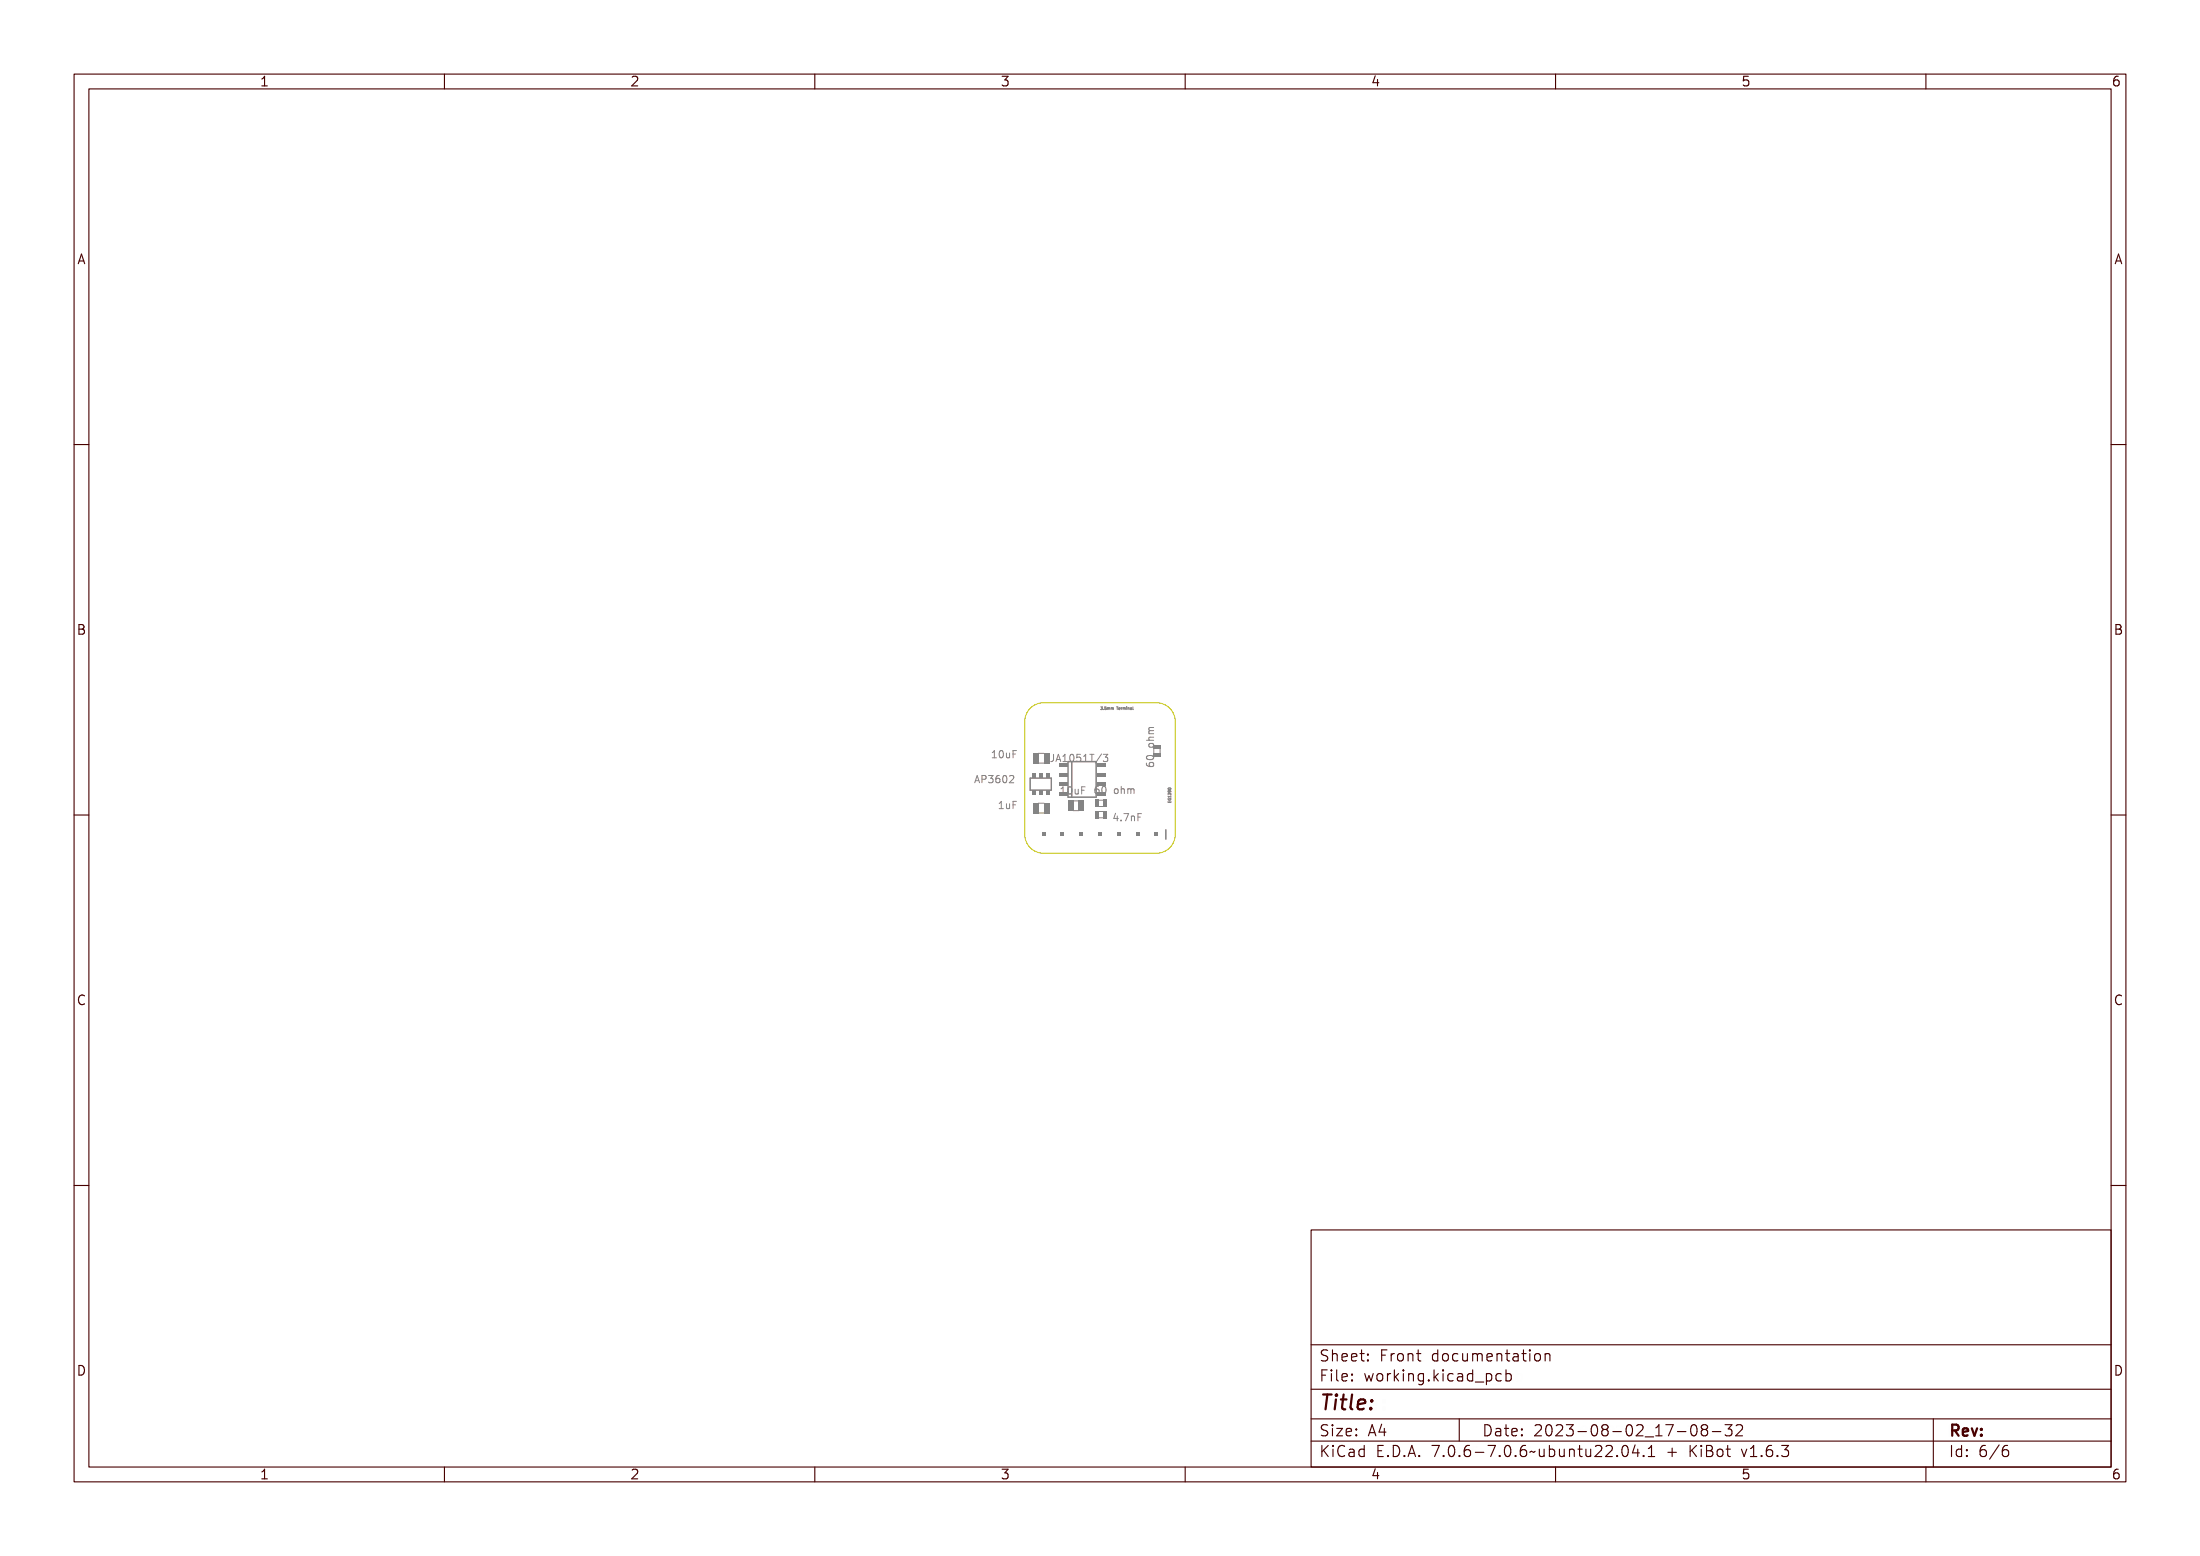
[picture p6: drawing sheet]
<svg xmlns="http://www.w3.org/2000/svg" width="297mm" height="210mm" viewBox="0 0 297 210" stroke-linecap="round" stroke-linejoin="round" font-family="sans-serif">
<g fill="none" stroke="#848484" stroke-width=".14">
<path d="M148.6 95.4h.2l-.1 .1 .1 .1M148.6 95.7v.1M148.8 95.7l-.2 .1M149 95.4l.2 .1-.1 .3h-.1l.1-.1-.1-.1 .1-.1zM149.3 95.7l.1 .1zM149.6 95.4h.2l-.2 .2a.12 .12 0 0 1 .2 0 .12 .12 0 0 1-.1 .2 .12 .12 0 0 1-.1-.1h.1l-.1-.1zM149.8 95.5h.3v.3l-.1-.2v.2l-.1-.2-.1 .2zM150.1 95.5h.3v.3l-.1-.2v.2l-.1-.2-.1 .2zM150.7 95.4h.3l-.1 .1v.3l-.1-.3zM151.1 95.6h.1l.1 .1h-.2h.2l-.1 .1a.14 .14 0 0 1-.2-.1 .14 .14 0 0 1 .1-.1zM151.1 95.6h.1zM151.4 95.5h.2l-.2 .1v.2z"/>
<path d="M151.6 95.5h.2l.1 .3-.1-.2v.2l-.1-.2-.1 .2zM151.9 95.5h.2v.3h-.2h.1zM152 95.4l.1 .1zM152.2 95.5h.2v.3l-.1-.2-.1 .2zM152.5 95.5l.2 .1v.2h-.2v-.2h.2zM152.8 95.4h.1v.3l.1 .1h-.1zM155.1 99.1l.7-.1v.1l-.6 .1 .1 .1h.5v.1l-.6 .1 .6 .1v.1h-.7v-.3v-.1zM155.1 99.9h.7v.1h-.5l-.1 .1 .1 .2h.5v.1h-1v-.1h.4l-.1-.2zM155.7 98.2h-.6v.3l.1 .1M131.6 105.6l.3-.9 .3 .9M131.7 105.4h.4M132.7 104.7h.1l.3 1h-.1l-.1-.3h-.3l-.1 .3h-.1z"/>
<path d="M132.8 104.8l.1 .5h-.3zM133.3 104.7a.48 .48 0 0 1 .6 .2v.1a.32 .32 0 0 1-.5 .3v.4h-.1zM133.4 104.8h.1a.18 .18 0 0 1 .2 .2 .18 .18 0 0 1-.2 .2h-.1zM134 104.8a.29 .29 0 0 1 .5-.1 .29 .29 0 0 1-.1 .5 .31 .31 0 0 1 .2 .4 .31 .31 0 0 1-.5 .1l-.1-.2a.23 .23 0 0 0 .4 .1 .23 .23 0 0 0 0-.4h-.2v-.1h.1a.17 .17 0 0 0 .2-.2 .17 .17 0 0 0-.3-.1l-.2 .1zM134.4 101.4h.4v.8h.1v.1h-.5v-.1h.2v-.7h-.2zM134.9 104.8l.3-.1 .1 .1v.1a.28 .28 0 0 0-.3 0 .28 .28 0 0 0-.1 .3 .32 .32 0 0 1 .5 .1 .32 .32 0 0 1-.2 .4 .32 .32 0 0 1-.4-.3zM135.2 108.3l.3-.1v.9h.2v.1h-.5v-.1h.2v-.8l-.2 .1zM135.2 101.5a.28 .28 0 0 1 .3-.1 .28 .28 0 0 1 .2 .2v.2a.38 .38 0 0 1-.3 .5 .56 .56 0 0 1-.2-.8zM135.3 101.5h.1a.51 .51 0 0 1 0 .7l-.1-.2zM135.7 104.8a.28 .28 0 0 1 .3-.1 .28 .28 0 0 1 .2 .3v.2a.38 .38 0 0 1-.3 .5 .56 .56 0 0 1-.2-.9zM135.8 104.8h.1a.51 .51 0 0 1 0 .8l-.2-.2zM135.9 108.5h.2v.5l.1 .1 .2-.1v-.5h.1v.7h-.1v-.1a.23 .23 0 0 1-.3 .1 .23 .23 0 0 1-.2-.3z"/>
<path d="M135.9 101.6h.2v.5l.1 .1 .2-.1v-.5h.1v.7h-.1v-.1a.23 .23 0 0 1-.3 .1 .23 .23 0 0 1-.2-.3zM136.4 104.8a.34 .34 0 0 1 .5 .1 .34 .34 0 0 1-.2 .5l-.2 .2h.5v.1h-.6l.2-.3a.27 .27 0 0 0 .2-.3 .27 .27 0 0 0-.2-.3l-.2 .1zM136.8 101.4h.5v.1h-.4v.3h.4v.1h-.4v.4h-.1zM136.8 108.2h.5v.1h-.4v.3h.4v.1h-.4v.5h-.1zM141 101.9h.7v.1h-.3v.8h-.1v-.8h-.3zM142 101.9h.3v.6a.35 .35 0 0 1-.5 .3v-.2a.22 .22 0 0 0 .3 .1 .22 .22 0 0 0 .1-.2v-.5h-.2zM142.8 101.9h.2l.3 .9h-.2v-.2h-.4v.2h-.2zM142.9 102l.1 .5h-.2zM143.5 101.9h.3v.8h.2v.1h-.5v-.1h.2v-.7h-.2zM143.7 106.3h.3v.8h.2v.1h-.5v-.1h.2v-.7h-.2zM144.2 102a.28 .28 0 0 1 .4-.1 .28 .28 0 0 1 .2 .2v.3a.38 .38 0 0 1-.3 .4 .56 .56 0 0 1-.3-.8zM144.4 102h.1a.51 .51 0 0 1 0 .7l-.2-.2z"/>
<path d="M144.5 106.4a.28 .28 0 0 1 .3-.2 .28 .28 0 0 1 .2 .3v.2a.38 .38 0 0 1-.3 .5 .56 .56 0 0 1-.2-.8zM144.6 106.4l.1-.1a.51 .51 0 0 1 0 .8l-.2-.2zM145 101.9h.5v.1h-.4v.2a.35 .35 0 0 1 .4 .4 .35 .35 0 0 1-.5 .2v-.1a.25 .25 0 0 0 .3 0 .25 .25 0 0 0 .1-.3 .25 .25 0 0 0-.4 0zM145.2 106.5h.1v.5l.2 .1 .1-.1v-.5h.2v.7h-.2v-.1a.23 .23 0 0 1-.2 .1 .23 .23 0 0 1-.2-.3zM145.8 101.9h.4v.8h.2v.1h-.6v-.1h.2v-.7h-.2zM146 106.3h.6v.1h-.5v.2h.4v.1h-.4v.5h-.1zM146.5 101.9h.7v.1h-.3v.8h-.1v-.8h-.3zM147.8 106.3l.3-.1h.1v.1a.28 .28 0 0 0-.3 0 .28 .28 0 0 0-.1 .3 .32 .32 0 0 1 .5 .1 .32 .32 0 0 1-.2 .5 .32 .32 0 0 1-.4-.3zM147.8 101.9h.1l-.5 1h-.1zM148.1 101.9a.29 .29 0 0 1 .5 0 .29 .29 0 0 1-.1 .4 .31 .31 0 0 1 .1 .5 .31 .31 0 0 1-.4 0l-.1-.1a.23 .23 0 0 0 .3 0 .23 .23 0 0 0 0-.3h-.1v-.1h.1a.17 .17 0 0 0 .1-.3 .17 .17 0 0 0-.2 0h-.2zM148.6 106.3a.28 .28 0 0 1 .3-.1 .28 .28 0 0 1 .2 .3v.2a.38 .38 0 0 1-.3 .5 .57 .57 0 0 1-.2-.9zM148.7 106.3h.1a.51 .51 0 0 1 0 .8l-.2-.3z"/>
<path d="M148.9 101.8h.7l-.4 .4 .3 .1 .1 .3-.2 .2h-.3M150.1 106.5a.34 .34 0 0 1 .6 .3 .34 .34 0 0 1-.6 .3v-.3zM150.2 106.6l.1-.1a.26 .26 0 0 1 .2 .3 .26 .26 0 0 1-.2 .2l-.1-.1zM150.6 109.9h.1v.6h.2v.1h-.2v.2h-.1v-.2h-.4zM150.6 110v.5h-.3zM150.9 106.2h.1v.3a.23 .23 0 0 1 .3-.1 .23 .23 0 0 1 .1 .3v.4h-.1v-.5l-.1-.1-.2 .1v.5h-.1zM151.3 110.6h.1v.2h-.1zM151.6 106.4l.6 .1 .1 .6h-.1l-.1-.6-.1 .1v.5h-.1l-.1-.6-.1 .6h-.1zM151.8 109.9h.6l-.3 .9h-.2l.4-.8h-.5zM152.6 110.1h.1v.1a.23 .23 0 0 1 .3-.1 .23 .23 0 0 1 .2 .3v.4h-.1v-.5l-.2-.1-.1 .1-.1 .5h-.1zM152.7 106.6l.1-.1h.2l.1 .6M153.4 109.9h.6v.1h-.4v.3h.4v.1h-.4v.4h-.2z"/>
<path d="M154.9 103h.1a.28 .28 0 0 0 0 .4 .28 .28 0 0 0 .3 .1 .32 .32 0 0 1 .1-.5 .32 .32 0 0 1 .4 .2 .32 .32 0 0 1-.3 .4 .46 .46 0 0 1-.5 0 .46 .46 0 0 1-.2-.5zM154.9 102.3l.4-.1a.38 .38 0 0 1 .5 .3 .55 .55 0 0 1-.5 .3 .55 .55 0 0 1-.5-.3zM154.9 102.4l.6-.1 .2 .2a.52 .52 0 0 1-.8 0zM155.2 100.7a.35 .35 0 0 1 .5 0 .35 .35 0 0 1-.1 .5h-.2a.31 .31 0 0 1-.3-.1 .31 .31 0 0 1 .1-.4zM155.2 100.8h.3h.2a.26 .26 0 0 1-.3 .3 .26 .26 0 0 1-.2-.3zM157.7 106.5l.1-.1h.2l.1 .1M157.7 108.2l.1 .1h.1v-.1v.1h.1l.1-.1v.2h-.4zM157.7 107.6h.4v.2l-.3-.1-.1 .1zM157.7 106.7a.17 .17 0 0 1 .3 0 .17 .17 0 0 1 0 .2h-.2zM157.7 107.9h.1a.12 .12 0 0 0 .1 .1 .12 .12 0 0 0 .1-.1l-.1 .1v-.1h.2a.17 .17 0 0 1-.2 .2 .17 .17 0 0 1-.2-.2zM157.7 107.3h.3l.1 .2-.1-.2-.1 .1-.1-.1-.1 .2zM157.8 107a.18 .18 0 0 1 .2 0 .18 .18 0 0 1 .1 .2l-.1-.1a.11 .11 0 0 1-.2 .1 .11 .11 0 0 1 0-.2z"/>
<path d="M157.8 106.8h.3l-.3 .1z"/>
<circle cx="152.6" cy="95.7" r=".06"/>
<circle cx="135.1" cy="105.4" r=".21"/>
<circle cx="135.4" cy="101.8" r=".09"/>
<circle cx="135.9" cy="105.2" r=".09"/>
<circle cx="144.5" cy="102.3" r=".09"/>
<circle cx="144.7" cy="106.7" r=".09"/>
<circle cx="148" cy="106.8" r=".21"/>
<circle cx="148.8" cy="106.7" r=".09"/>
<circle cx="155.3" cy="102.5" r=".09"/>
<circle cx="155.5" cy="103.3" r=".21"/>
<circle cx="157.8" cy="107.1" r=".08"/>
<circle cx="157.9" cy="106.8" r=".03"/>
</g>
<path d="M144.2 102.8v4.8M144.7 102.8h3.3v4.8h-3.3z" fill="none" stroke="#848484" stroke-width=".2"/>
<g fill="#848484">
<path d="M148.1 103h1.1v.5h-1.1z" fill-rule="evenodd"/>
<path d="M143 103h1.1v.5h-1.1z" fill-rule="evenodd"/>
<path d="M148.1 104.3h1.1v.5h-1.1z" fill-rule="evenodd"/>
<path d="M143 104.3h1.1v.5h-1.1z" fill-rule="evenodd"/>
<path d="M148.1 105.6h1.1v.5h-1.1z" fill-rule="evenodd"/>
<path d="M143 105.6h1.1v.5h-1.1z" fill-rule="evenodd"/>
<path d="M143 106.9h1.1v.4h-1.1z" fill-rule="evenodd"/>
</g>
<path d="M157.4 112v1.3" fill="none" stroke="#848484" stroke-width=".2"/>
<g fill="#848484">
<path d="M155.9 112.4h.5v.5h-.5z" fill-rule="evenodd"/>
<path d="M153.3 112.4h.5v.5h-.5z" fill-rule="evenodd"/>
<path d="M150.8 112.4h.5v.5h-.5z" fill-rule="evenodd"/>
<path d="M148.2 112.4h.6v.5h-.6z" fill-rule="evenodd"/>
<path d="M145.7 112.4h.5v.5h-.5z" fill-rule="evenodd"/>
<path d="M143.2 112.4h.5v.5h-.5z" fill-rule="evenodd"/>
<path d="M140.6 112.4h.5v.5h-.5z" fill-rule="evenodd"/>
</g>
<path d="M140.2 103h.7M140.2 101.7h.7" fill="none" stroke="#848484" stroke-width=".14"/>
<path d="M139.5 101.6h.7v1.5h-.7z" fill-rule="evenodd" fill="#848484"/>
<path d="M148.3 108h.7M148.3 108.9h.7" fill="none" stroke="#848484" stroke-width=".14"/>
<g fill="#848484">
<path d="M147.8 108h.5v.9h-.5z" fill-rule="evenodd"/>
<path d="M149 108h.5v.9h-.5z" fill-rule="evenodd"/>
</g>
<path d="M144.9 109.4h.7M144.9 108.1h.7" fill="none" stroke="#848484" stroke-width=".14"/>
<g fill="#848484">
<path d="M145.6 108h.8v1.5h-.8z" fill-rule="evenodd"/>
<path d="M144.2 108h.7v1.5h-.7z" fill-rule="evenodd"/>
</g>
<path d="M140.2 108.4h.7M140.2 109.7h.7" fill="none" stroke="#848484" stroke-width=".14"/>
<g fill="#848484">
<path d="M139.5 108.3h.7v1.5h-.7z" fill-rule="evenodd"/>
<path d="M140.9 108.3h.8v1.5h-.8z" fill-rule="evenodd"/>
</g>
<path d="M156.6 101v.7" fill="none" stroke="#848484" stroke-width=".14"/>
<g fill="#848484">
<path d="M155.7 100.5h1v.5h-1z" fill-rule="evenodd"/>
<path d="M155.7 101.7h1v.5h-1z" fill-rule="evenodd"/>
</g>
<path d="M148.3 109.5h.7M148.3 110.4h.7" fill="none" stroke="#848484" stroke-width=".14"/>
<g fill="#848484">
<path d="M147.8 109.5h.5v.9h-.5z" fill-rule="evenodd"/>
<path d="M149 109.5h.5v.9h-.5z" fill-rule="evenodd"/>
</g>
<path d="M139.1 105h2.8v1.6h-2.8z" fill="none" stroke="#848484" stroke-width=".2"/>
<g fill="#848484">
<path d="M141.2 106.7h.5v.6h-.5z" fill-rule="evenodd"/>
<path d="M141.2 104.3h.5v.7h-.5z" fill-rule="evenodd"/>
<path d="M140.2 106.7h.6v.6h-.6z" fill-rule="evenodd"/>
<path d="M140.2 104.3h.6v.7h-.6z" fill-rule="evenodd"/>
<path d="M139.3 106.7h.5v.6h-.5z" fill-rule="evenodd"/>
<path d="M139.3 104.3h.5v.7h-.5z" fill-rule="evenodd"/>
</g>
<path d="M138.9 95.8a2.54 2.54 0 0 1 2-1h15.2a2.54 2.54 0 0 1 2.6 2.6v15.2a2.54 2.54 0 0 1-2.6 2.6h-15.2a2.54 2.54 0 0 1-2.6-2.6v-15.2l.1-.6z" fill="none" stroke="#c2c200" stroke-width=".14"/>
<g fill="none" stroke="#480000" stroke-width=".15">
<path d="M10 10h277v190h-277zM12 12h273v186h-273zM60 10v2M110 10v2M160 10v2M210 10v2M260 10v2M10 60h2M285 60h2M10 110h2M285 110h2M10 160h2"/>
<path d="M285 160h2M177 166h108v32h-108zM60 198v2M110 198v2M160 198v2M177 181.5h108M177 187.5h108M177 191.5h108M177 194.5h108M178.1 195.2h.2v.6l.6-.6h.3l-.6 .6 .6 .8h-.2l-.5-.7-.2 .2v.5h-.2zM178.2 185h.9v.2h-.7v.4h.6v.2h-.6v.7h-.2zM178.3 182.4l.5-.1h.2v.2a.34 .34 0 0 0-.4-.1 .34 .34 0 0 0-.2 .4 .62 .62 0 0 1 .6 .7 .71 .71 0 0 1-.8 .2v-.2a.4 .4 0 0 0 .4 .1 .4 .4 0 0 0 .3-.3l-.4-.2a.4 .4 0 0 1-.3-.3 .4 .4 0 0 1 .1-.4z"/>
<path d="M178.3 192.5l.5-.1h.2v.2a.34 .34 0 0 0-.4-.1 .34 .34 0 0 0-.2 .4 .62 .62 0 0 1 .6 .7 .71 .71 0 0 1-.8 .2v-.2a.4 .4 0 0 0 .4 .1 .4 .4 0 0 0 .3-.3l-.4-.2a.4 .4 0 0 1-.3-.3 .4 .4 0 0 1 .1-.4zM179.4 182.2h.2v.6a.35 .35 0 0 1 .4-.1 .35 .35 0 0 1 .2 .4v.6h-.2v-.8l-.2-.1a.28 .28 0 0 0-.2 .3v.6h-.2zM179.5 185.4h.4v.9h.4v.2h-.9v-.2h.3v-.8h-.2zM179.5 192.8h.4v.9h.4v.1h-.9v-.1h.3v-.8h-.2zM179.5 195.6h.4v.9h.4v.1h-.9v-.1h.3v-.8h-.2zM179.7 184.9h.2v.3h-.2zM179.7 192.3h.2v.3h-.2zM179.7 195.1h.2v.3h-.2zM180.6 184.9h.4v1.3l.1 .1h.3v.2a.4 .4 0 0 1-.5-.4v-1h-.3zM180.6 192.8h.8v.1l-.6 .8h.6v.1h-.8v-.1l.6-.8h-.6zM180.7 182.8a.49 .49 0 0 1 .6-.1 .49 .49 0 0 1 .2 .5h-.8a.42 .42 0 0 0 .3 .4 .42 .42 0 0 0 .4-.1v.2a.6 .6 0 0 1-.8-.1 .6 .6 0 0 1 .1-.8zM180.7 195.4l.3-.2h.2h.3v.2a.43 .43 0 0 0-.6 0 .43 .43 0 0 0-.2 .5 .43 .43 0 0 0 .2 .5 .43 .43 0 0 0 .6 0v.2a.62 .62 0 0 1-.7 0 .62 .62 0 0 1-.3-.7z"/>
<path d="M180.8 182.9l.2-.1a.27 .27 0 0 1 .3 .3h-.6zM181.8 195.6a.5 .5 0 0 1 .6-.1 .5 .5 0 0 1 .2 .5v.6h-.1v-.1a.38 .38 0 0 1-.5 .2 .38 .38 0 0 1-.2-.5 .38 .38 0 0 1 .4-.2h.3a.35 .35 0 0 0-.3-.4 .35 .35 0 0 0-.4 .2zM181.9 182.8a.49 .49 0 0 1 .6-.1 .49 .49 0 0 1 .2 .5h-.8a.42 .42 0 0 0 .3 .4 .42 .42 0 0 0 .5-.1v.2a.6 .6 0 0 1-.9-.1 .6 .6 0 0 1 .1-.8zM181.9 185.5a.49 .49 0 0 1 .6-.1 .49 .49 0 0 1 .2 .5h-.8a.42 .42 0 0 0 .3 .4 .42 .42 0 0 0 .5-.1v.2a.6 .6 0 0 1-.9-.1 .6 .6 0 0 1 .1-.8zM181.9 192.9a.49 .49 0 0 1 .6-.1 .49 .49 0 0 1 .2 .5h-.8a.42 .42 0 0 0 .3 .4 .42 .42 0 0 0 .5-.1v.2a.6 .6 0 0 1-.9-.1 .6 .6 0 0 1 .1-.8zM182 196.2l.5-.1a.31 .31 0 0 1-.2 .4 .31 .31 0 0 1-.4-.1zM182 182.9l.2-.1a.27 .27 0 0 1 .3 .3h-.6zM182 185.6l.2-.1a.27 .27 0 0 1 .3 .3h-.6zM182 193l.2-.1a.27 .27 0 0 1 .3 .3h-.6zM183 195.7l.4-.2 .2 .2v-.6h.2v1.5h-.2v-.1a.42 .42 0 0 1-.5 .1 .42 .42 0 0 1-.2-.5zM183.2 195.8a.23 .23 0 0 1 .4 0v.3a.33 .33 0 0 1-.2 .4 .48 .48 0 0 1-.2-.7zM183.2 182.3h.2v.4h.4v.1h-.4v.7l.1 .1h.3v.1a.41 .41 0 0 1-.6-.3v-.6h-.3v-.1h.3z"/>
<path d="M183.3 185.4h.2v.3h-.2zM183.3 186.2h.2v.3h-.2zM183.3 192.8h.2v.3h-.2zM183.3 193.6h.2v.2h-.2zM184.5 182.7h.2v.3h-.2zM184.5 183.5h.2v.2h-.2zM185.2 185.4h.2l.2 .8 .1-.5h.2l.2 .5 .1-.8h.2l-.2 1.1h-.2l-.2-.7-.2 .7h-.1zM185.4 195.2h.9v.2h-.7v.4h.6v.2h-.6v.5h.7v.1h-.9zM185.7 192.4h.2l.5 1.4h-.2l-.1-.3h-.5l-.1 .3h-.2zM185.8 192.6l.2 .7h-.4zM186.6 182.3h.9v.2h-.7v.4h.6v.2h-.6v.6h-.2zM186.7 185.5a.56 .56 0 0 1 .8 .2 .56 .56 0 0 1-.3 .7 .57 .57 0 0 1-.6-.2 .57 .57 0 0 1 .1-.7z"/>
<path d="M186.8 185.6a.26 .26 0 0 1 .3-.1 .26 .26 0 0 1 .2 .2v.2a.33 .33 0 0 1-.3 .4l-.2-.2zM186.9 196.4h.2v.2h-.2zM187.1 192.4h.2v.9h.2v.2h-.2v.3h-.2v-.3h-.6v-.2zM187.1 192.6v.7h-.4zM187.8 195.2a.76 .76 0 0 1 .9 .7 .76 .76 0 0 1-.9 .7zM188 195.4h.3a.73 .73 0 0 1 0 1.1h-.3zM188 182.7h.2v.2a.41 .41 0 0 1 .6-.2v.2a.37 .37 0 0 0-.5-.1 .37 .37 0 0 0-.1 .4v.5h-.2zM188 185.4h.2v.2a.41 .41 0 0 1 .6-.2v.2a.37 .37 0 0 0-.5-.1 .37 .37 0 0 0-.1 .4v.6h-.2zM189.1 184.9h.1v.9l.5-.4h.2l-.4 .4 .5 .7h-.2l-.4-.6-.2 .1v.5h-.1zM189.1 182.8a.56 .56 0 0 1 .8 .2 .56 .56 0 0 1-.3 .7 .57 .57 0 0 1-.6-.2 .57 .57 0 0 1 .1-.7zM189.2 182.9a.26 .26 0 0 1 .3-.1 .26 .26 0 0 1 .2 .2v.2a.33 .33 0 0 1-.3 .4l-.2-.2zM189.3 196.4h.3v.2h-.3z"/>
<path d="M190.2 182.7h.2v.1a.35 .35 0 0 1 .4-.1 .35 .35 0 0 1 .3 .4v.6h-.2v-.8l-.2-.1a.28 .28 0 0 0-.3 .3v.6h-.2zM190.3 185.4h.4v.9h.4v.2h-.9v-.2h.4v-.8h-.3zM190.5 195.2h.3l.4 1.4h-.2l-.1-.3h-.5l-.1 .3h-.2zM190.6 184.9h.1v.3h-.1zM190.6 195.4l.2 .7h-.4zM191.4 185.4h.2v.1a.35 .35 0 0 1 .4-.1 .35 .35 0 0 1 .3 .4v.7h-.2v-.9l-.2-.1a.28 .28 0 0 0-.3 .3v.7h-.2zM191.7 182.3h.1v.4h.4v.1h-.4v.7l.1 .1h.3v.1a.41 .41 0 0 1-.5-.3v-.6h-.3v-.1h.3zM191.7 196.4h.3v.2h-.3zM192.7 185.5l.3-.2 .3 .2v-.1h.2v1a.53 .53 0 0 1-.8 .4v-.2a.36 .36 0 0 0 .4 .1 .36 .36 0 0 0 .2-.4l-.2 .1a.51 .51 0 0 1-.5-.2 .51 .51 0 0 1 0-.5zM192.8 185.6a.25 .25 0 0 1 .3-.1 .25 .25 0 0 1 .2 .2v.2a.32 .32 0 0 1-.3 .4 .47 .47 0 0 1-.2-.7zM193.8 195.2h.9l-.5 1.4h-.2l.5-1.2h-.7zM193.9 182.8l.3-.2 .3 .2v-.6h.2v1.5h-.2v-.1a.42 .42 0 0 1-.6 .1 .42 .42 0 0 1-.1-.5z"/>
<path d="M194.1 182.8a.42 .42 0 0 1 .4 .4 .42 .42 0 0 1-.3 .4 .48 .48 0 0 1-.1-.8zM194.1 186.2h.3v.3h-.3zM195.1 184.9h.2v.9l.4-.4h.3l-.5 .4 .5 .7h-.2l-.4-.6-.1 .1v.5h-.2zM195.1 182.8a.56 .56 0 0 1 .8 .2 .56 .56 0 0 1-.3 .7 .57 .57 0 0 1-.6-.2 .57 .57 0 0 1 .1-.7zM195.2 182.9a.26 .26 0 0 1 .3-.1 .26 .26 0 0 1 .2 .2v.2a.33 .33 0 0 1-.3 .4l-.2-.2zM195.3 196.4h.3v.2h-.3zM196.3 185.4h.5v.9h.3v.2h-.9v-.2h.4v-.8h-.3zM196.3 195.4a.45 .45 0 0 1 .5-.2 .45 .45 0 0 1 .3 .5v.5a.46 .46 0 0 1-.5 .5 .46 .46 0 0 1-.4-.5zM196.4 182.8l.5-.2 .2 .1v.2a.4 .4 0 0 0-.6 0 .4 .4 0 0 0 0 .6 .4 .4 0 0 0 .6 0v.2a.58 .58 0 0 1-.8-.1 .58 .58 0 0 1 .1-.8zM196.5 195.4a.39 .39 0 0 1 .4 .5v.2a.29 .29 0 0 1-.3 .4 .29 .29 0 0 1-.2-.4v-.5zM196.6 184.9h.2v.3h-.2zM197 191.5v3"/>
<path d="M197.4 182.7h.2v.8l.2 .1a.28 .28 0 0 0 .3-.3v-.6h.2v1h-.2v-.1a.35 .35 0 0 1-.4 .2 .35 .35 0 0 1-.3-.5zM197.6 185.5l.5-.2 .2 .1v.2a.4 .4 0 0 0-.6 0 .4 .4 0 0 0 0 .6 .4 .4 0 0 0 .6 0v.2a.58 .58 0 0 1-.8-.1 .58 .58 0 0 1 .1-.8zM197.7 196.4h.3v.2h-.3zM198.6 182.7h.1a.21 .21 0 0 1 .2-.1 .21 .21 0 0 1 .2 .2l.2-.2 .1 .1a1.27 1.27 0 0 1 .2 1h-.2v-.8l-.1-.1-.2 .1v.8h-.1v-.8l-.2-.1-.1 .1v.8h-.1zM198.7 185.4a.5 .5 0 0 1 .5-.1 .5 .5 0 0 1 .3 .5v.7h-.2v-.2a.38 .38 0 0 1-.5 .2 .38 .38 0 0 1-.2-.5 .38 .38 0 0 1 .5-.2h.2a.35 .35 0 0 0-.3-.4 .35 .35 0 0 0-.3 .2zM198.7 195.4l.3-.2h.2h.2v.2a.43 .43 0 0 0-.5 0 .43 .43 0 0 0-.1 .5 .44 .44 0 0 1 .6-.1 .44 .44 0 0 1 .1 .6 .47 .47 0 0 1-.6 .3 .47 .47 0 0 1-.3-.5v-.5zM198.8 186l.5-.1a.31 .31 0 0 1-.1 .4 .31 .31 0 0 1-.4-.1zM198.9 195.9a.3 .3 0 0 1 .4 .3 .3 .3 0 0 1-.4 .2l-.1-.2zM199.9 185.5l.3-.2 .3 .2v-.6h.2v1.6h-.2v-.2a.42 .42 0 0 1-.5 .1 .42 .42 0 0 1-.2-.5zM199.9 182.8a.49 .49 0 0 1 .6-.1 .49 .49 0 0 1 .2 .5h-.7a.42 .42 0 0 0 .2 .4 .42 .42 0 0 0 .5-.1v.2a.6 .6 0 0 1-.8-.1 .6 .6 0 0 1 0-.8zM200 196h.5v.2h-.5zM200 185.6a.23 .23 0 0 1 .4 0l.1 .3a.33 .33 0 0 1-.3 .4 .48 .48 0 0 1-.2-.7z"/>
<path d="M200.1 182.9l.2-.1a.27 .27 0 0 1 .3 .3h-.6zM200.1 192.4a.76 .76 0 0 1 1 .7 .76 .76 0 0 1-1 .7zM200.3 192.6h.3a.73 .73 0 0 1 0 1.1h-.3zM200.9 186.8h1.2v.1h-1.2zM201 195.2h.9l-.5 1.4h-.2l.5-1.2h-.7zM201.1 182.7h.1v.1a.35 .35 0 0 1 .5-.1 .35 .35 0 0 1 .2 .4v.6h-.2v-.8l-.2-.1a.28 .28 0 0 0-.3 .3v.6h-.1zM201.4 192.8a.5 .5 0 0 1 .6-.1 .5 .5 0 0 1 .2 .5v.6h-.1v-.1a.38 .38 0 0 1-.5 .2 .38 .38 0 0 1-.2-.5 .38 .38 0 0 1 .4-.2h.3a.35 .35 0 0 0-.3-.4 .35 .35 0 0 0-.4 .2zM201.6 193.4l.5-.1a.31 .31 0 0 1-.2 .4 .31 .31 0 0 1-.4-.1zM202.2 185.4h.2v.1a.42 .42 0 0 1 .6-.1 .42 .42 0 0 1 .1 .5 .42 .42 0 0 1-.1 .5 .42 .42 0 0 1-.6-.1v.6h-.2zM202.5 182.3h.2v.4h.4v.1h-.4v.7l.1 .1h.3v.1a.41 .41 0 0 1-.6-.3v-.6h-.3v-.1h.3zM202.5 185.6a.24 .24 0 0 1 .3-.1 .24 .24 0 0 1 .1 .2l.1 .2a.32 .32 0 0 1-.3 .4 .48 .48 0 0 1-.2-.7zM202.5 196.4h.3v.2h-.3z"/>
<path d="M202.8 192.4h.2v.4h.4v.1h-.4v.7l.1 .1h.3v.1a.41 .41 0 0 1-.6-.3v-.6h-.3v-.1h.3zM203.5 182.7a.5 .5 0 0 1 .5-.1 .5 .5 0 0 1 .3 .5v.6h-.2v-.1a.38 .38 0 0 1-.5 .2 .38 .38 0 0 1-.2-.5 .38 .38 0 0 1 .5-.2h.2a.35 .35 0 0 0-.2-.4 .35 .35 0 0 0-.4 .2zM203.5 195.4a.45 .45 0 0 1 .6-.2 .45 .45 0 0 1 .2 .5v.5a.46 .46 0 0 1-.4 .5 .46 .46 0 0 1-.5-.5zM203.6 185.5l.5-.2 .2 .1v.2a.4 .4 0 0 0-.5 0 .4 .4 0 0 0 0 .6 .4 .4 0 0 0 .5 0v.2a.58 .58 0 0 1-.8-.1 .58 .58 0 0 1 .1-.8zM203.7 183.3l.4-.1a.31 .31 0 0 1-.1 .4 .31 .31 0 0 1-.4-.1zM203.7 195.4a.39 .39 0 0 1 .4 .5v.2a.29 .29 0 0 1-.2 .4 .29 .29 0 0 1-.3-.4v-.5zM203.9 192.9a.49 .49 0 0 1 .6-.1 .49 .49 0 0 1 .2 .5h-.8a.42 .42 0 0 0 .3 .4 .42 .42 0 0 0 .5-.1v.2a.6 .6 0 0 1-.9-.1 .6 .6 0 0 1 .1-.8zM204 193l.2-.1a.27 .27 0 0 1 .3 .3h-.6zM204.7 184.9h.1v.6a.41 .41 0 0 1 .6-.1 .41 .41 0 0 1 .2 .5 .42 .42 0 0 1-.2 .5 .42 .42 0 0 1-.6-.1v.2h-.1zM204.9 182.3h.2v.4h.4v.1h-.4v.7l.1 .1h.3v.1a.41 .41 0 0 1-.6-.3v-.6h-.3v-.1h.3zM204.9 185.6a.24 .24 0 0 1 .3-.1 .24 .24 0 0 1 .2 .2v.2a.32 .32 0 0 1-.3 .4 .48 .48 0 0 1-.2-.7zM204.9 196.4h.3v.2h-.3z"/>
<path d="M205.3 192.8h.2v.3h-.2zM205.3 193.6h.2v.2h-.2zM205.9 182.7h.5v.9h.3v.1h-.9v-.1h.4v-.8h-.3zM205.9 195.4l.3-.2h.2h.2v.2a.43 .43 0 0 0-.5 0 .43 .43 0 0 0-.1 .5 .44 .44 0 0 1 .6-.1 .44 .44 0 0 1 .1 .6 .47 .47 0 0 1-.5 .3 .47 .47 0 0 1-.4-.5v-.5zM206.1 195.9a.3 .3 0 0 1 .5 .3 .3 .3 0 0 1-.5 .2l-.1-.2zM206.2 182.2h.2v.3h-.2zM207 196l.3-.1 .5 .1 .2-.1a.32 .32 0 0 1-.5 .2h-.3l-.2 .1zM207.1 182.8a.56 .56 0 0 1 .8 .2 .56 .56 0 0 1-.2 .7 .57 .57 0 0 1-.7-.2 .57 .57 0 0 1 .1-.7zM207.3 182.9a.26 .26 0 0 1 .2-.1 .26 .26 0 0 1 .2 .2l.1 .2a.33 .33 0 0 1-.3 .4l-.3-.2zM207.4 192.5a.5 .5 0 0 1 .7 0 .5 .5 0 0 1-.1 .7l-.4 .5h.7v.1h-.9v-.1l.2-.3a.72 .72 0 0 0 .4-.8l-.3-.1-.3 .2zM208.3 182.7h.1v.1a.35 .35 0 0 1 .5-.1 .35 .35 0 0 1 .2 .4v.6h-.2v-.8l-.2-.1a.28 .28 0 0 0-.3 .3v.6h-.1zM208.3 195.6h.1l.1 .8 .2 .1a.28 .28 0 0 0 .2-.3v-.6h.2v1h-.2v-.1a.35 .35 0 0 1-.4 .2 .35 .35 0 0 1-.2-.5z"/>
<path d="M208.7 192.6a.45 .45 0 0 1 .5-.2 .45 .45 0 0 1 .3 .5v.5a.46 .46 0 0 1-.5 .5 .46 .46 0 0 1-.4-.5zM208.9 192.6a.39 .39 0 0 1 .4 .5v.2a.29 .29 0 0 1-.3 .4 .29 .29 0 0 1-.2-.4v-.5zM209.5 195.1h.2v.6a.41 .41 0 0 1 .5-.1 .41 .41 0 0 1 .2 .5 .42 .42 0 0 1-.2 .5 .42 .42 0 0 1-.5-.1v.1h-.2zM209.7 195.8a.24 .24 0 0 1 .3-.1 .24 .24 0 0 1 .2 .2v.2a.32 .32 0 0 1-.3 .4 .48 .48 0 0 1-.2-.7zM209.8 192.5a.5 .5 0 0 1 .7 0 .5 .5 0 0 1-.1 .7l-.4 .5h.7v.1h-.9v-.1l.2-.3a.72 .72 0 0 0 .4-.8l-.3-.1-.3 .2zM210 198v2M210.7 195.6h.2v.8l.2 .1a.28 .28 0 0 0 .2-.3v-.6h.2v1h-.2v-.1a.35 .35 0 0 1-.4 .2 .35 .35 0 0 1-.2-.5zM211 192.4a.49 .49 0 0 1 .6 0 .49 .49 0 0 1 .2 .6l-.2 .1a.45 .45 0 0 1 .2 .6 .45 .45 0 0 1-.6 .2l-.2-.1v-.2a.37 .37 0 0 0 .5 .1 .37 .37 0 0 0 .1-.5h-.4v-.2a.28 .28 0 0 0 .4-.1 .28 .28 0 0 0 0-.3 .28 .28 0 0 0-.4 0h-.2zM211.9 195.6h.2v.1a.35 .35 0 0 1 .4-.1 .35 .35 0 0 1 .2 .4v.6h-.2v-.8l-.2-.1a.28 .28 0 0 0-.2 .3v.6h-.2zM212.4 193.2h.5v.2h-.5zM213.3 195.2h.2v.4h.4v.1h-.4v.7l.1 .1h.3v.1a.41 .41 0 0 1-.6-.3v-.6h-.3v-.1h.3zM213.5 192.6a.45 .45 0 0 1 .5-.2 .45 .45 0 0 1 .3 .5v.5a.46 .46 0 0 1-.5 .5 .46 .46 0 0 1-.4-.5z"/>
<path d="M213.7 192.6a.39 .39 0 0 1 .4 .5v.2a.29 .29 0 0 1-.3 .4 .29 .29 0 0 1-.2-.4v-.5zM214.3 195.6h.2v.8l.2 .1a.28 .28 0 0 0 .2-.3v-.6h.2v1h-.2v-.1a.35 .35 0 0 1-.4 .2 .35 .35 0 0 1-.2-.5zM214.7 192.5a.41 .41 0 0 1 .6-.1 .41 .41 0 0 1 0 .6l-.1 .1a.43 .43 0 0 1 .3 .6 .43 .43 0 0 1-.7 .2 .41 .41 0 0 1-.2-.4 .41 .41 0 0 1 .3-.4l-.3-.2zM215.5 195.3a.5 .5 0 0 1 .7 0 .5 .5 0 0 1-.1 .7l-.4 .5h.6v.1h-.9v-.1l.3-.3a.72 .72 0 0 0 .3-.8l-.2-.1-.3 .2zM216 193.2h.5v.2h-.5zM216.7 195.3a.5 .5 0 0 1 .7 0 .5 .5 0 0 1-.1 .7l-.4 .5h.6v.1h-.9v-.1l.3-.3a.72 .72 0 0 0 .3-.8l-.2-.1-.3 .2zM217.1 192.6a.45 .45 0 0 1 .5-.2 .45 .45 0 0 1 .3 .5v.5a.46 .46 0 0 1-.5 .5 .46 .46 0 0 1-.4-.5zM217.3 192.6a.39 .39 0 0 1 .4 .5v.2a.29 .29 0 0 1-.3 .4 .29 .29 0 0 1-.2-.4v-.5zM218.2 196.4h.2v.2h-.2zM218.2 192.5a.5 .5 0 0 1 .8 0 .5 .5 0 0 1-.2 .7l-.4 .5h.7v.1h-.9v-.1l.2-.3a.72 .72 0 0 0 .4-.8l-.3-.1-.3 .2zM219.2 195.4a.45 .45 0 0 1 .5-.2 .45 .45 0 0 1 .3 .5v.5a.46 .46 0 0 1-.5 .5 .46 .46 0 0 1-.4-.5zM219.2 194.2h1.3v.1h-1.3z"/>
<path d="M219.4 195.4a.39 .39 0 0 1 .4 .5v.2a.29 .29 0 0 1-.3 .4 .29 .29 0 0 1-.3-.4l.1-.5zM220.7 192.5l.5-.1v1.3h.3v.1h-.8v-.1h.3v-1.1h-.3zM220.8 195.2h.2v.9h.2v.2h-.2v.3h-.2v-.3h-.6v-.2zM220.8 195.4v.7h-.4zM221.8 196.4h.2v.2h-.2zM221.8 192.4h.9l-.5 1.4h-.2l.5-1.2h-.7zM222.8 195.3l.5-.1v1.3h.3v.1h-.8v-.1h.3v-1.1h-.3zM223.2 193.2h.5v.2h-.5zM224.3 192.6a.45 .45 0 0 1 .5-.2 .45 .45 0 0 1 .3 .5v.5a.46 .46 0 0 1-.4 .5 .46 .46 0 0 1-.5-.5zM224.5 192.6a.39 .39 0 0 1 .4 .5v.2a.29 .29 0 0 1-.2 .4 .29 .29 0 0 1-.3-.4v-.5zM225.4 195.5h.2v.4h.4v.2h-.4v.4h-.2v-.4h-.4v-.2h.4zM225.5 192.5a.41 .41 0 0 1 .6-.1 .41 .41 0 0 1 .1 .6l-.2 .1a.43 .43 0 0 1 .3 .6 .43 .43 0 0 1-.6 .2 .41 .41 0 0 1-.3-.4 .41 .41 0 0 1 .3-.4l-.3-.2z"/>
<path d="M226.8 193.2h.5v.2h-.5zM227.5 195.2h.2v.6l.6-.6h.2l-.6 .6 .6 .8h-.2l-.5-.7-.1 .2v.5h-.2zM227.8 192.4a.49 .49 0 0 1 .6 0 .49 .49 0 0 1 .2 .6l-.2 .1a.45 .45 0 0 1 .3 .6 .45 .45 0 0 1-.7 .2l-.2-.1v-.2a.37 .37 0 0 0 .5 .1 .37 .37 0 0 0 .1-.5h-.3v-.2a.28 .28 0 0 0 .3-.1 .28 .28 0 0 0 0-.3 .28 .28 0 0 0-.4 0h-.2zM228.8 195.6h.4v.9h.4v.1h-.9v-.1h.4v-.8h-.3zM229 192.5a.5 .5 0 0 1 .8 0 .5 .5 0 0 1-.2 .7l-.4 .5h.7v.1h-.9v-.1l.2-.3a.72 .72 0 0 0 .4-.8l-.3-.1-.3 .2zM229.1 195.1h.1v.3h-.1zM229.9 195.2h.4a.35 .35 0 0 1 .5 .2 .35 .35 0 0 1-.3 .5 .41 .41 0 0 1 .3 .5 .41 .41 0 0 1-.5 .2h-.4zM230.1 196h.2a.27 .27 0 0 1 .3 .2 .27 .27 0 0 1-.3 .3h-.2zM230.1 195.4h.2a.23 .23 0 0 1 .3 .2 .23 .23 0 0 1-.3 .2h-.2zM231.2 193.2h1.1M231.2 195.7a.56 .56 0 0 1 .8 .2 .56 .56 0 0 1-.3 .7 .57 .57 0 0 1-.6-.2 .57 .57 0 0 1 .1-.7zM231.3 195.8a.26 .26 0 0 1 .3-.1 .26 .26 0 0 1 .2 .2v.2a.33 .33 0 0 1-.3 .4l-.2-.2z"/>
<path d="M232.6 195.2h.1v.4h.4v.1h-.4l.1 .7v.1h.3v.1a.41 .41 0 0 1-.5-.3v-.6h-.3v-.1h.3zM232.9 192.3h.9l-.5 .6a.41 .41 0 0 1 .5 .2v.4l-.1 .2-.6 .1-.2-.2M234.4 192.4l.2-.1 .5 .1a.41 .41 0 0 1 .1 .5l-.9 .9h.9M234.6 195.6h.2l.3 .9 .4-.9h.2l-.4 1h-.3zM236 195.3l.5-.1v1.3h.3v.1h-.8v-.1h.3v-1.1h-.3zM237.4 196.4h.3v.2h-.3zM238.4 195.4l.3-.2h.2h.2v.2a.43 .43 0 0 0-.5 0 .43 .43 0 0 0-.1 .5 .44 .44 0 0 1 .6-.1 .44 .44 0 0 1 .1 .6 .47 .47 0 0 1-.5 .3 .47 .47 0 0 1-.4-.5v-.5zM238.6 195.9a.3 .3 0 0 1 .4 .3 .3 .3 0 0 1-.4 .2l-.1-.2zM239.8 196.4h.3v.2h-.3zM240.7 195.2a.49 .49 0 0 1 .6 0 .49 .49 0 0 1 .2 .6l-.2 .1a.45 .45 0 0 1 .2 .6 .45 .45 0 0 1-.6 .2l-.2-.1v-.2a.37 .37 0 0 0 .5 .1 .37 .37 0 0 0 .1-.5l-.4-.1v-.1a.28 .28 0 0 0 .4-.1 .28 .28 0 0 0 0-.3 .28 .28 0 0 0-.4 0h-.2zM260 198v2M261 191.5v6.5"/>
<path d="M263.2 195.2h.8v.2h-.3v1.1h.3v.1h-.8v-.1h.3v-1.1h-.3zM264.4 195.7l.3-.2 .3 .2v-.6h.2v1.5h-.2v-.1a.42 .42 0 0 1-.5 .1 .42 .42 0 0 1-.2-.5zM264.6 195.8a.23 .23 0 0 1 .4 0v.3a.33 .33 0 0 1-.2 .4 .48 .48 0 0 1-.2-.7zM265.9 195.6h.2v.3h-.2zM265.9 196.4h.2v.2h-.2zM268.1 195.4l.2-.2h.3h.2v.2a.43 .43 0 0 0-.5 0 .43 .43 0 0 0-.2 .5 .44 .44 0 0 1 .7-.1 .44 .44 0 0 1 .1 .6 .47 .47 0 0 1-.6 .3 .47 .47 0 0 1-.3-.5v-.5zM268.2 195.9a.3 .3 0 0 1 .5 .3 .3 .3 0 0 1-.5 .2v-.2zM269.9 195.2h.2l-.8 1.6h-.2zM270.5 195.4l.2-.2h.3h.2v.2a.43 .43 0 0 0-.5 0 .43 .43 0 0 0-.2 .5 .44 .44 0 0 1 .7-.1 .44 .44 0 0 1 .1 .6 .47 .47 0 0 1-.6 .3 .47 .47 0 0 1-.3-.5v-.5zM270.6 195.9a.3 .3 0 0 1 .5 .3 .3 .3 0 0 1-.5 .2v-.2z"/>
<circle cx="196.7" cy="195.9" r=".13"/>
<circle cx="203.9" cy="195.9" r=".13"/>
<circle cx="209" cy="193.1" r=".13"/>
<circle cx="213.8" cy="193.1" r=".13"/>
<circle cx="215" cy="193.4" r=".29"/>
<circle cx="215" cy="192.8" r=".25"/>
<circle cx="217.4" cy="193.1" r=".13"/>
<circle cx="219.5" cy="195.9" r=".13"/>
<circle cx="224.7" cy="193.1" r=".13"/>
<circle cx="225.9" cy="193.4" r=".29"/>
<circle cx="225.9" cy="192.8" r=".25"/>
</g>
<g fill="none" stroke="#480000" stroke-width=".3">
<path d="M178.1 188.4h1.4v.2h-.6v1.7h-.2v-1.7h-.6zM179.9 188.8h.7v1.3h.4v.2h-1.2v-.2h.5v-1.1h-.4zM180.3 188.3h.3v.3h-.3zM181.8 188.4h.2v.4h.6v.2h-.6v1l.2 .1h.4v.2a.55 .55 0 0 1-.8-.5v-.8h-.4v-.2h.4zM183 188.3h.6l.1 1.6 .1 .2h.4v.2a.54 .54 0 0 1-.8-.5v-1.4h-.4zM184.8 189a.65 .65 0 0 1 .8-.1 .65 .65 0 0 1 .3 .7h-1.1a.56 .56 0 0 0 .4 .5 .56 .56 0 0 0 .6-.1v.2a.81 .81 0 0 1-1.1-.1 .81 .81 0 0 1 .1-1.1zM185 189.1a.38 .38 0 0 1 .4-.1 .38 .38 0 0 1 .2 .4h-.8zM186.7 188.9h.3v.4h-.3zM186.7 189.9h.3v.4h-.3zM263.1 192.4a.73 .73 0 0 1 .9 .2v.3l-.3 .3 .2 .1 .3 .5h-.2l-.3-.4-.2-.2h-.2v.6h-.2zM263.3 192.6h.2a.26 .26 0 0 1 .3 .2 .26 .26 0 0 1-.2 .3h-.3zM264.5 192.9a.49 .49 0 0 1 .6-.1 .49 .49 0 0 1 .2 .5h-.8a.42 .42 0 0 0 .3 .4 .42 .42 0 0 0 .4-.1v.2a.6 .6 0 0 1-.8-.1 .6 .6 0 0 1 .1-.8z"/>
<path d="M264.6 193l.2-.1a.27 .27 0 0 1 .3 .3h-.6zM265.5 192.8h.2l.3 .9 .3-.9h.2l-.4 1h-.2zM267.1 192.8h.2v.3h-.2zM267.1 193.6h.2v.2h-.2z"/>
</g>
<text font-size="2.7" fill="#480000" x="178" y="190.3">Title:</text>
<g font-size="2" fill="#480000">
<text x="178" y="183.7">Sheet: Front documentation</text>
<text x="178" y="186.5">File: working.kicad_pcb</text>
<text x="178" y="193.9">Size: A4</text>
<text x="178" y="196.6">KiCad E.D.A. 7.0.6-7.0.6~ubuntu22.04.1 + KiBot v1.6.3</text>
<text x="200" y="193.9">Date: 2023-08-02_17-08-32</text>
<text x="263" y="196.6">Id: 6/6</text>
<text x="263" y="193.9">Rev:</text>
</g>
<g font-size="1.7" fill="#480000">
<text x="35" y="11.7">1</text>
<text x="85" y="11.7">2</text>
<text x="135" y="11.7">3</text>
<text x="185" y="11.7">4</text>
<text x="235" y="11.7">5</text>
<text x="285" y="11.7">6</text>
<text x="10.5" y="35.7">A</text>
<text x="285.5" y="35.7">A</text>
<text x="10.5" y="85.6">B</text>
<text x="285.5" y="85.6">B</text>
<text x="10.5" y="135.7">C</text>
<text x="285.5" y="135.7">C</text>
<text x="10.5" y="185.6">D</text>
<text x="285.5" y="185.6">D</text>
<text x="35" y="199.7">1</text>
<text x="85" y="199.7">2</text>
<text x="135" y="199.7">3</text>
<text x="185" y="199.7">4</text>
<text x="235" y="199.7">5</text>
<text x="285" y="199.7">6</text>
</g>
<g font-size="1.3" fill="#848484">
<text x="132.4" y="105.7">AP3602</text>
<text x="134.2" y="102.3">10uF</text>
<text x="140.9" y="102.8">TJA1051T/3</text>
<text x="143.5" y="107.2">10uF</text>
<text x="147.6" y="107.1">60 ohm</text>
<text x="155.8" y="103.7" transform="rotate(-90 155.8 103.7)">60 ohm</text>
<text x="135" y="109.2">1uF</text>
<text x="150.2" y="110.8">4.7nF</text>
</g>
<g font-size=".5" fill="#848484">
<text x="148.9" y="95.8">3.5mm Terminal</text>
<text x="158.1" y="108.4" transform="rotate(-90 158.1 108.4)">EG1390</text>
</g>
</svg>
